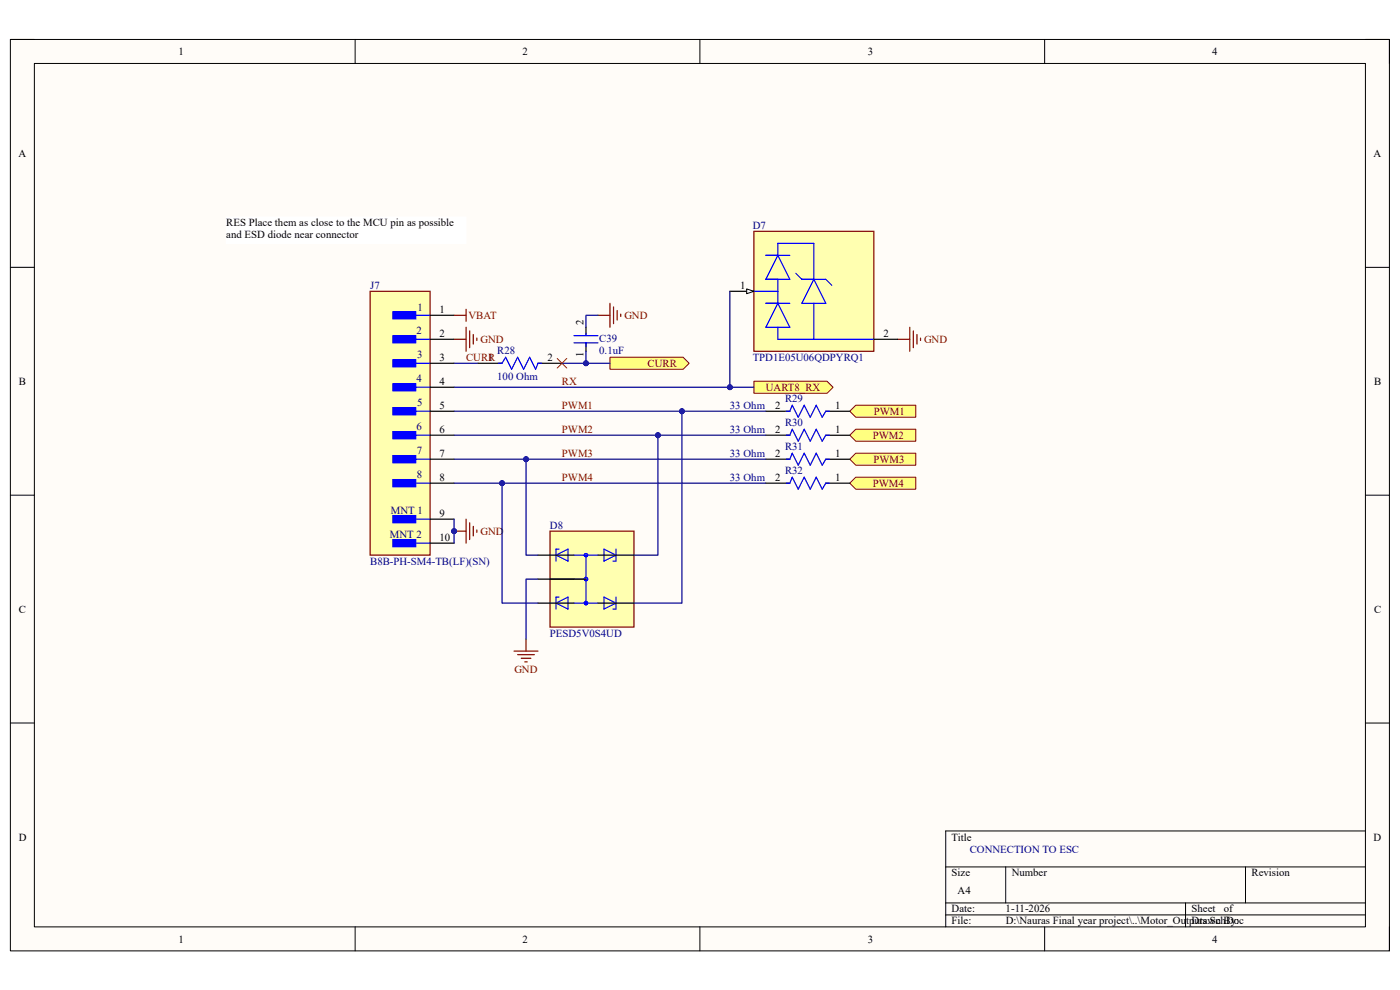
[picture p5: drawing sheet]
<svg xmlns="http://www.w3.org/2000/svg" width="297mm" height="210mm" viewBox="0 0 297 210" stroke-linecap="round" stroke-linejoin="round" font-family="sans-serif">
<path d="M2.2 8.4h292.6v193.3h-292.6z" fill-rule="evenodd" fill="#fffcf8"/>
<path d="M2.2 8.4h292.6v193.3h-292.6z" fill="none" stroke="#000" stroke-width=".21"/>
<path d="M7.3 13.5h282.4v183.1h-282.4z" fill-rule="evenodd" fill="#fffcf8"/>
<g fill="none" stroke="#000" stroke-width=".21">
<path d="M2.2 8.4h5.1M7.3 13.5h282.4v183.1h-282.4zM75.3 8.4v5.1M148.5 8.4v5.1M221.6 8.4v5.1M289.7 8.4h5.1v5.1M2.2 56.7h5.1M289.7 56.7h5.1M2.2 105h5.1M289.7 105.1h5.1M2.2 153.4h5.1M289.7 153.4h5.1"/>
<path d="M289.7 176.3h-89.1v20.3M75.3 196.6v5.1M148.5 196.6v5.1M200.6 183.9h89.1M200.6 191.5h89.1M200.6 194.1h89.1M213.4 183.9v7.6M221.6 196.6v5.1M251.5 191.5v5.1M264.2 183.9v7.6M294.8 196.6v5.1"/>
</g>
<path d="M180.3 87.2l1.3-1.2h12.7v2.5h-12.7z" fill-rule="evenodd" fill="#ffff80"/>
<path d="M180.3 87.2l1.3-1.2h12.7v2.5h-12.7z" fill="none" stroke="#800000" stroke-width=".21"/>
<path d="M180.3 92.3l1.3-1.2h12.7v2.5h-12.7z" fill-rule="evenodd" fill="#ffff80"/>
<path d="M180.3 92.3l1.3-1.2h12.7v2.5h-12.7z" fill="none" stroke="#800000" stroke-width=".21"/>
<path d="M181.6 96.1h12.7v2.6h-12.7l-1.3-1.3z" fill-rule="evenodd" fill="#ffff80"/>
<path d="M181.6 96.1h12.7v2.6h-12.7l-1.3-1.3z" fill="none" stroke="#800000" stroke-width=".21"/>
<path d="M180.3 102.5l1.3-1.3h12.7v2.6h-12.7z" fill-rule="evenodd" fill="#ffff80"/>
<path d="M180.3 102.5l1.3-1.3h12.7v2.6h-12.7z" fill="none" stroke="#800000" stroke-width=".21"/>
<path d="M78.5 61.8h12.7v56h-12.7z" fill-rule="evenodd" fill="#ffffb0"/>
<path d="M78.5 61.8h12.7v56h-12.7z" fill="none" stroke="#800000" stroke-width=".25"/>
<path d="M83.4 66.1h4.8v1.5h-4.8z" fill-rule="evenodd" fill="#00f"/>
<path d="M83.4 66.1h4.8v1.5h-4.8zM85.6 66.9h5.6" fill="none" stroke="#00f" stroke-width=".25"/>
<path d="M83.4 71.2h4.8v1.5h-4.8z" fill-rule="evenodd" fill="#00f"/>
<path d="M83.4 71.2h4.8v1.5h-4.8zM85.6 72h5.6" fill="none" stroke="#00f" stroke-width=".25"/>
<path d="M83.4 76.3h4.8v1.5h-4.8z" fill-rule="evenodd" fill="#00f"/>
<path d="M83.4 76.3h4.8v1.5h-4.8zM85.6 77.1h5.6" fill="none" stroke="#00f" stroke-width=".25"/>
<path d="M83.4 81.4h4.8v1.5h-4.8z" fill-rule="evenodd" fill="#00f"/>
<path d="M83.4 81.4h4.8v1.5h-4.8zM85.6 82.1h5.6" fill="none" stroke="#00f" stroke-width=".25"/>
<path d="M83.4 86.5h4.8v1.5h-4.8z" fill-rule="evenodd" fill="#00f"/>
<path d="M83.4 86.5h4.8v1.5h-4.8zM85.6 87.2h5.6" fill="none" stroke="#00f" stroke-width=".25"/>
<path d="M83.4 91.6h4.8v1.5h-4.8z" fill-rule="evenodd" fill="#00f"/>
<path d="M83.4 91.6h4.8v1.5h-4.8zM85.6 92.3h5.6" fill="none" stroke="#00f" stroke-width=".25"/>
<path d="M83.4 96.7h4.8v1.5h-4.8z" fill-rule="evenodd" fill="#00f"/>
<path d="M83.4 96.7h4.8v1.5h-4.8zM85.6 97.4h5.6" fill="none" stroke="#00f" stroke-width=".25"/>
<path d="M83.4 101.7h4.8v1.6h-4.8z" fill-rule="evenodd" fill="#00f"/>
<path d="M83.4 101.7h4.8v1.6h-4.8zM85.6 102.5h5.6" fill="none" stroke="#00f" stroke-width=".25"/>
<path d="M83.4 109.4h4.8v1.5h-4.8z" fill-rule="evenodd" fill="#00f"/>
<path d="M83.4 109.4h4.8v1.5h-4.8zM85.6 110.1h5.6" fill="none" stroke="#00f" stroke-width=".25"/>
<path d="M83.4 114.5h4.8v1.5h-4.8z" fill-rule="evenodd" fill="#00f"/>
<path d="M83.4 114.5h4.8v1.5h-4.8zM85.6 115.2h5.6" fill="none" stroke="#00f" stroke-width=".25"/>
<path d="M91.2 66.9h5.1M91.2 72h5.1M91.2 77.1h5.1M91.2 82.1h5.1M91.2 87.2h5.1M91.2 92.3h5.1M91.2 97.4h5.1M91.2 102.5h5.1M91.2 110.1h5.1M91.2 115.2h5.1" fill="none" stroke="#000" stroke-width=".25"/>
<path d="M159.9 80.9h15.6l1.2 1.2-1.2 1.3h-15.6z" fill-rule="evenodd" fill="#ffff80"/>
<path d="M159.9 80.9h15.6l1.2 1.2-1.2 1.3h-15.6z" fill="none" stroke="#800000" stroke-width=".21"/>
<path d="M48 46h50.9v5.6h-50.9z" fill-rule="evenodd" fill="#fff"/>
<path d="M48 46h50.9v5.6h-50.9z" fill="none" stroke="#fff" stroke-width=".21"/>
<path d="M162.5 87.2h5.1M162.5 92.3h5.1M162.5 97.4h5.1M175.2 87.2h5.1M175.2 92.3h5.1M175.2 97.4h5.1M162.5 102.5h5.1M175.2 102.5h5.1" fill="none" stroke="#000" stroke-width=".25"/>
<path d="M166.8 87.2h.8l.5-1.2 1.2 2.5 1.3-2.5 1.3 2.5 1.3-2.5 1.2 2.5 .8-1.3h.8M166.8 92.3h.8l.5-1.2 1.2 2.5 1.3-2.5 1.3 2.5 1.3-2.5 1.2 2.5 .8-1.3h.8M166.8 97.4h.8l.5-1.3 1.2 2.6 1.3-2.6 1.3 2.6 1.3-2.6 1.2 2.6 .8-1.3h.8M166.8 102.5h.8l.5-1.3 1.2 2.6 1.3-2.6 1.3 2.6 1.3-2.6 1.2 2.6 .8-1.3h.8" fill="none" stroke="#00f" stroke-width=".25"/>
<path d="M116.7 112.7h17.8v20.3h-17.8z" fill-rule="evenodd" fill="#ffffb0"/>
<g fill="none" stroke="#800000" stroke-width=".25">
<path d="M96.3 72h2.6M96.3 66.9h2.6M98.9 65.6v2.6M98.9 69.4v5.1M99.6 70.2v3.6M100.4 71v2M101.2 71.7v.5M116.7 112.7h17.8v20.3h-17.8zM109.1 138.1h5M109.8 138.9h3.6M110.6 139.6h2M111.6 135.6v2.5"/>
<path d="M111.3 140.4h.5"/>
</g>
<path d="M118 117.8l2.5-1.3v2.5zM118.6 116.5h-.6v2.5M121.8 117.8h5.1M124.3 117.8v10.1M128.1 116.5l2.6 1.3-2.6 1.2zM130.7 116.5v2.5h-.7M118 127.9l2.5-1.2v2.5zM118.6 126.7h-.6v2.5M121.8 122.9h2.5M121.8 127.9h5.1M128.1 126.7l2.6 1.2-2.6 1.3zM130.7 126.7v2.5h-.7" fill="none" stroke="#00f" stroke-width=".25"/>
<g fill="none" stroke="#00f" stroke-width=".21">
<circle cx="124.3" cy="117.8" r=".37"/>
<circle cx="124.3" cy="122.9" r=".37"/>
<circle cx="124.3" cy="127.9" r=".37"/>
</g>
<path d="M114.1 117.8h7.7M126.9 117.8h7.6M114.1 127.9h7.7M114.1 122.9h10.2M126.9 127.9h7.6" fill="none" stroke="#000" stroke-width=".25"/>
<path d="M129.4 75.8h15.5l1.3 1.3-1.3 1.2h-15.5z" fill-rule="evenodd" fill="#ffff80"/>
<path d="M129.4 75.8h15.5l1.3 1.3-1.3 1.2h-15.5z" fill="none" stroke="#800000" stroke-width=".21"/>
<path d="M101.4 77.1h5.1M114.1 77.1h5.1" fill="none" stroke="#000" stroke-width=".25"/>
<path d="M105.7 77.1h.8l.8-1.3 1.2 2.5 1.3-2.5 1.3 2.5 1.3-2.5 1.2 2.5 .5-1.2h.8" fill="none" stroke="#00f" stroke-width=".25"/>
<path d="M190.5 72h2.5M193 69.4v5.1M193.8 70.2v3.6M194.5 71v2M195.3 71.7v.5M96.3 112.7h2.6M98.9 110.1v5.1M99.6 110.9v3.6M100.4 111.7v2M101.2 112.4v.5" fill="none" stroke="#800000" stroke-width=".25"/>
<path d="M118.2 76l2 2.1M120.2 76l-2 2.1" fill="none" stroke="#f00" stroke-width=".21"/>
<circle cx="96.3" cy="112.7" r=".51" fill="#000080"/>
<circle cx="96.3" cy="112.7" r=".51" fill="none" stroke="#000080" stroke-width=".21"/>
<path d="M124.3 69.4v1.6M124.3 72.7v1.8" fill="none" stroke="#000" stroke-width=".25"/>
<path d="M121.8 72.7h5.1M121.8 71.2h5.1M124.3 70.7v.3M124.3 72.7v.8" fill="none" stroke="#00f" stroke-width=".25"/>
<path d="M126.9 66.9h2.5M129.4 64.3v5.1M130.2 65.1v3.6M130.9 65.9v2M131.7 66.6v.5" fill="none" stroke="#800000" stroke-width=".25"/>
<path d="M159.9 49.1h25.5v25.4h-25.5z" fill-rule="evenodd" fill="#ffffb0"/>
<path d="M159.9 49.1h25.5v25.4h-25.5z" fill="none" stroke="#800000" stroke-width=".25"/>
<path d="M162.5 54.2h5.1M165 54.2v-2.6h7.7v7.7M165 59.3v5M165 54.2l2.6 5.1h-5.1zM168.8 58l1.3 1.3h5.1l1.3 1.2M172.7 59.3l2.5 5h-5.1zM159.9 61.8h5.1M162.5 64.3h5.1M165 69.4v2.6h20.4M165 64.3l2.6 5.1h-5.1zM172.7 64.3v7.7" fill="none" stroke="#00f" stroke-width=".25"/>
<path d="M154.8 61.8h5.1" fill="none" stroke="#000" stroke-width=".25"/>
<path d="M158.4 61.3l1.5 .5-1.5 .5z" fill="#f8fcff"/>
<path d="M158.4 61.3l1.5 .5-1.5 .5z" fill="none" stroke="#000" stroke-width=".21"/>
<path d="M185.4 72h5.1" fill="none" stroke="#000" stroke-width=".25"/>
<path d="M96.3 102.5h66.2" fill="none" stroke="#000080" stroke-width=".25"/>
<circle cx="106.5" cy="102.5" r=".51" fill="#000080"/>
<circle cx="106.5" cy="102.5" r=".51" fill="none" stroke="#000080" stroke-width=".21"/>
<path d="M96.3 97.4h66.2" fill="none" stroke="#000080" stroke-width=".25"/>
<circle cx="111.6" cy="97.4" r=".51" fill="#000080"/>
<circle cx="111.6" cy="97.4" r=".51" fill="none" stroke="#000080" stroke-width=".21"/>
<path d="M96.3 87.2h66.2" fill="none" stroke="#000080" stroke-width=".25"/>
<circle cx="144.7" cy="87.2" r=".51" fill="#000080"/>
<circle cx="144.7" cy="87.2" r=".51" fill="none" stroke="#000080" stroke-width=".21"/>
<path d="M106.5 102.5v25.4h7.6" fill="none" stroke="#000080" stroke-width=".25"/>
<circle cx="106.5" cy="102.5" r=".51" fill="#000080"/>
<circle cx="106.5" cy="102.5" r=".51" fill="none" stroke="#000080" stroke-width=".21"/>
<path d="M111.6 97.4v20.4h2.5" fill="none" stroke="#000080" stroke-width=".25"/>
<circle cx="111.6" cy="97.4" r=".51" fill="#000080"/>
<circle cx="111.6" cy="97.4" r=".51" fill="none" stroke="#000080" stroke-width=".21"/>
<path d="M139.6 92.3h22.9" fill="none" stroke="#000080" stroke-width=".25"/>
<circle cx="139.6" cy="92.3" r=".51" fill="#000080"/>
<circle cx="139.6" cy="92.3" r=".51" fill="none" stroke="#000080" stroke-width=".21"/>
<path d="M144.7 87.2v40.7h-10.2" fill="none" stroke="#000080" stroke-width=".25"/>
<circle cx="144.7" cy="87.2" r=".51" fill="#000080"/>
<circle cx="144.7" cy="87.2" r=".51" fill="none" stroke="#000080" stroke-width=".21"/>
<path d="M96.3 92.3h43.3v25.5h-5.1" fill="none" stroke="#000080" stroke-width=".25"/>
<circle cx="139.6" cy="92.3" r=".51" fill="#000080"/>
<circle cx="139.6" cy="92.3" r=".51" fill="none" stroke="#000080" stroke-width=".21"/>
<path d="M96.3 77.1h5.1M119.2 77.1h10.2M114.1 122.9h-2.5v12.7" fill="none" stroke="#000080" stroke-width=".25"/>
<circle cx="124.3" cy="77.1" r=".51" fill="#000080"/>
<circle cx="124.3" cy="77.1" r=".51" fill="none" stroke="#000080" stroke-width=".21"/>
<path d="M96.3 82.1h63.6" fill="none" stroke="#000080" stroke-width=".25"/>
<circle cx="154.8" cy="82.1" r=".51" fill="#000080"/>
<circle cx="154.8" cy="82.1" r=".51" fill="none" stroke="#000080" stroke-width=".21"/>
<path d="M96.3 110.1v5.1" fill="none" stroke="#000080" stroke-width=".25"/>
<circle cx="96.3" cy="112.7" r=".51" fill="#000080"/>
<circle cx="96.3" cy="112.7" r=".51" fill="none" stroke="#000080" stroke-width=".21"/>
<path d="M124.3 74.5v2.6" fill="none" stroke="#000080" stroke-width=".25"/>
<circle cx="124.3" cy="77.1" r=".51" fill="#000080"/>
<circle cx="124.3" cy="77.1" r=".51" fill="none" stroke="#000080" stroke-width=".21"/>
<path d="M126.9 66.9h-2.6v2.5M154.8 61.8v20.3" fill="none" stroke="#000080" stroke-width=".25"/>
<circle cx="154.8" cy="82.1" r=".51" fill="#000080"/>
<circle cx="154.8" cy="82.1" r=".51" fill="none" stroke="#000080" stroke-width=".21"/>
<g font-size="2.3">
<text x="37.9" y="11.7">1</text>
<text x="110.9" y="11.7">2</text>
<text x="184.1" y="11.7">3</text>
<text x="257.1" y="11.7">4</text>
<text x="3.9" y="33.3">A</text>
<text x="291.4" y="33.3">A</text>
<text x="48" y="48">RES Place them as close to the MCU pin as possible</text>
<text x="48" y="50.6">and ESD diode near connector</text>
<text x="157" y="61.3">1</text>
<text x="93.3" y="66.4">1</text>
<text x="93.3" y="71.5">2</text>
<text x="123.8" y="68.9" transform="rotate(-90 123.8 68.9)">2</text>
<text x="187.4" y="71.5">2</text>
<text x="93.3" y="76.5">3</text>
<text x="103.6" y="76.5">1</text>
<text x="116.2" y="76.5">2</text>
<text x="123.8" y="75.6" transform="rotate(-90 123.8 75.6)">1</text>
<text x="4" y="81.6">B</text>
<text x="93.3" y="81.6">4</text>
<text x="291.5" y="81.6">B</text>
<text x="93.3" y="86.7">5</text>
<text x="164.5" y="86.7">2</text>
<text x="177.2" y="86.7">1</text>
<text x="93.3" y="91.8">6</text>
<text x="164.5" y="91.8">2</text>
<text x="177.2" y="91.8">1</text>
<text x="93.3" y="96.9">7</text>
<text x="93.3" y="102">8</text>
<text x="164.5" y="96.9">2</text>
<text x="164.5" y="102">2</text>
<text x="177.2" y="96.9">1</text>
<text x="177.2" y="102">1</text>
<text x="93.3" y="109.6">9</text>
<text x="93.3" y="114.7">10</text>
<text x="4" y="130">C</text>
<text x="291.5" y="130">C</text>
<text x="4" y="178.3">D</text>
<text x="201.9" y="178.3">Title</text>
<text x="291.4" y="178.3">D</text>
<text x="201.9" y="185.9">Size</text>
<text x="214.6" y="185.9">Number</text>
<text x="265.5" y="185.9">Revision</text>
<text x="203.2" y="189.7">A4</text>
<text x="201.9" y="193.5">Date:</text>
<text x="201.9" y="196.1">File:</text>
<text x="213.3" y="193.5">1-11-2026</text>
<text x="213.4" y="196.1">D:\Nauras Final year project\..\Motor_Outputs.SchDoc</text>
<text x="252.8" y="193.5">Sheet</text>
<text x="252.8" y="196.1">Drawn By:</text>
<text x="259.6" y="193.5">of</text>
<text x="37.9" y="199.9">1</text>
<text x="110.9" y="199.9">2</text>
<text x="184.1" y="199.9">3</text>
<text x="257.1" y="199.9">4</text>
</g>
<g font-size="2.3" fill="#000080">
<text x="159.7" y="48.6">D7</text>
<text x="78.5" y="61.3">J7</text>
<text x="88.6" y="65.9">1</text>
<text x="88.4" y="71">2</text>
<text x="88.5" y="76">3</text>
<text x="105.5" y="75">R28</text>
<text x="127.1" y="72.5">C39</text>
<text x="127.1" y="75">0.1uF</text>
<text x="159.7" y="76.5">TPD1E05U06QDPYRQ1</text>
<text x="88.4" y="81.1">4</text>
<text x="105.5" y="80.6">100 Ohm</text>
<text x="88.5" y="86.2">5</text>
<text x="154.9" y="86.7">33 Ohm</text>
<text x="166.5" y="85.2">R29</text>
<text x="88.4" y="91.3">6</text>
<text x="154.9" y="91.8">33 Ohm</text>
<text x="166.5" y="90.3">R30</text>
<text x="166.5" y="95.4">R31</text>
<text x="88.4" y="96.4">7</text>
<text x="88.4" y="101.5">8</text>
<text x="154.9" y="96.9">33 Ohm</text>
<text x="154.9" y="102">33 Ohm</text>
<text x="166.5" y="100.5">R32</text>
<text x="82.9" y="109.1">MNT 1</text>
<text x="116.7" y="112.1">D8</text>
<text x="78.5" y="119.8">B8B-PH-SM4-TB(LF)(SN)</text>
<text x="82.7" y="114.2">MNT 2</text>
<text x="116.7" y="135">PESD5V0S4UD</text>
<text x="205.7" y="180.8">CONNECTION TO ESC</text>
</g>
<g font-size="2.3" fill="#800000">
<text x="99.4" y="67.6">VBAT</text>
<text x="132.5" y="67.6">GND</text>
<text x="98.9" y="76.5">CURR</text>
<text x="101.9" y="72.7">GND</text>
<text x="137.4" y="77.8">CURR</text>
<text x="196" y="72.7">GND</text>
<text x="119.2" y="81.6">RX</text>
<text x="162.5" y="82.9">UART8_RX</text>
<text x="119.2" y="86.7">PWM1</text>
<text x="185.4" y="88">PWM1</text>
<text x="119.2" y="91.8">PWM2</text>
<text x="185.2" y="93.1">PWM2</text>
<text x="119.2" y="102">PWM4</text>
<text x="119.2" y="96.9">PWM3</text>
<text x="185.3" y="98.2">PWM3</text>
<text x="185.2" y="103.3">PWM4</text>
<text x="101.9" y="113.4">GND</text>
<text x="109.1" y="142.7">GND</text>
</g>
</svg>
